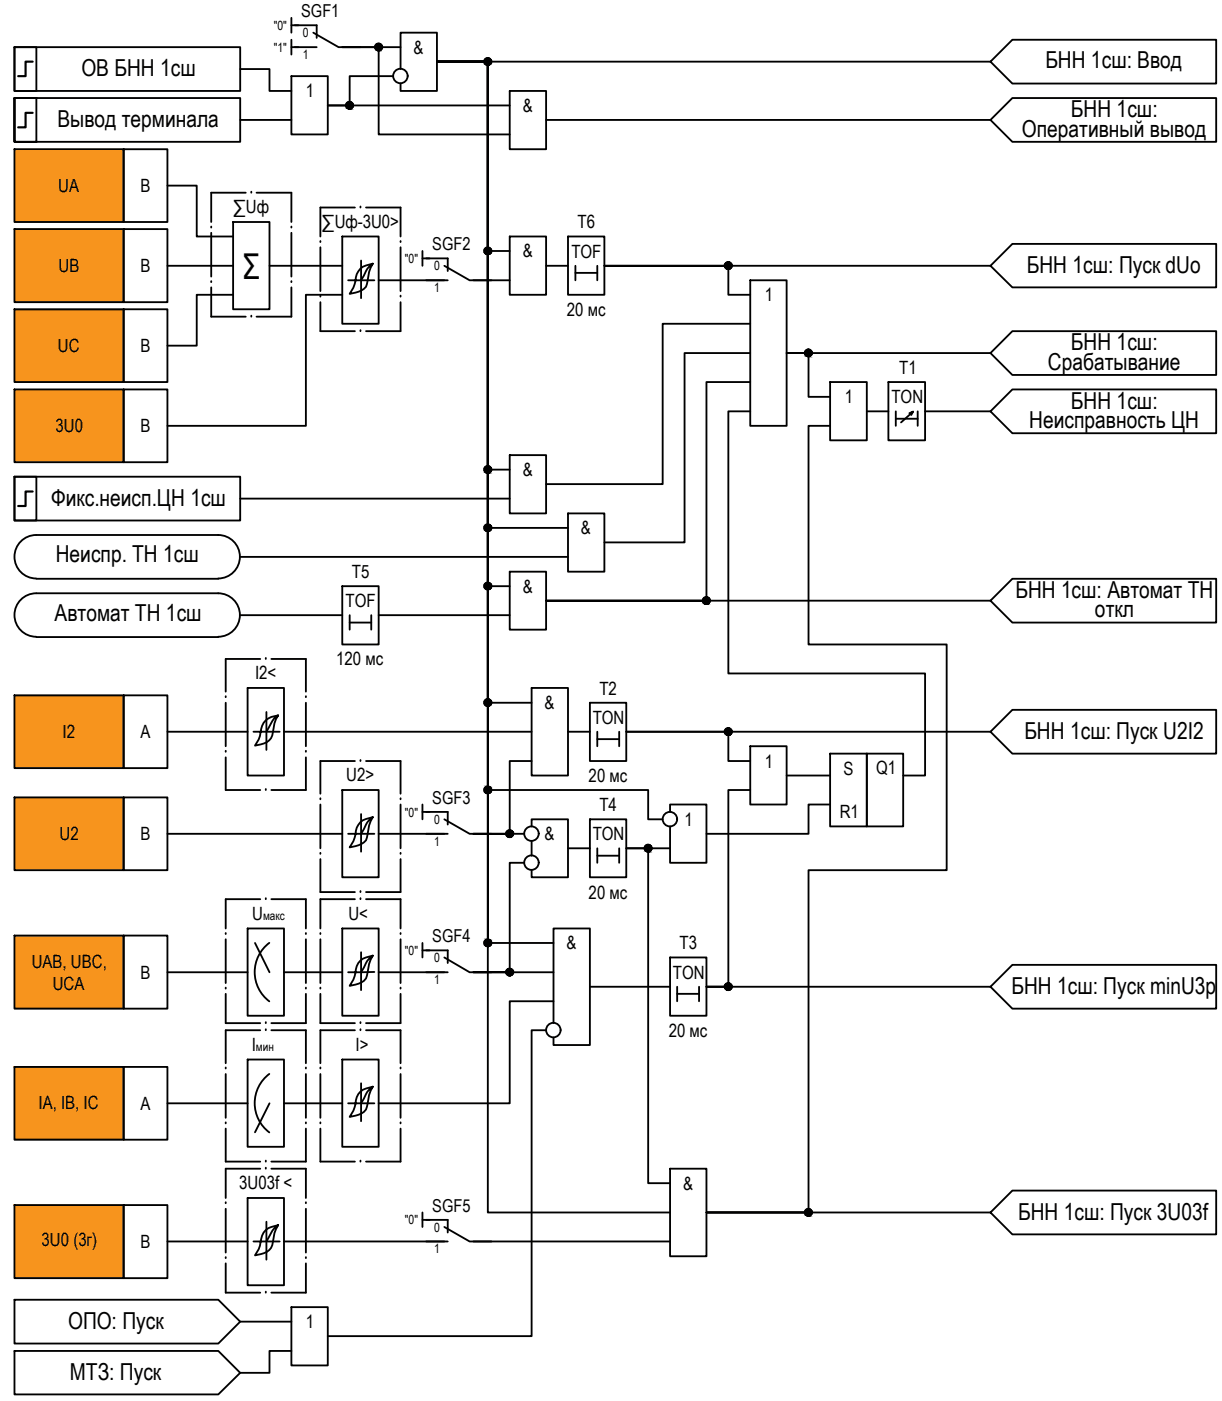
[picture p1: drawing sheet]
<svg xmlns="http://www.w3.org/2000/svg" width="168mm" height="192mm" viewBox="0 0 168 192" stroke-linecap="round" stroke-linejoin="round" font-family="sans-serif">
<!-- layer: 0 -->
<g fill="#f7941d" stroke="#f7941d" stroke-width=".14">
<path d="M2 165.4l15 10.1v-10.1zM2 165.4l15 10.1h-15z"/>
<path d="M2 20.5l15 10v-10zM2 20.5l15 10h-15z"/>
<path d="M2 31.5l15 10v-10zM2 31.5l15 10h-15z"/>
<path d="M2 42.5l15 9.9v-9.9zM2 42.5l15 9.9h-15z"/>
<path d="M2 53.5l15 10v-10zM2 53.5l15 10h-15z"/>
<path d="M2 95.5l15 9.9v-9.9zM2 95.5l15 9.9h-15z"/>
<path d="M2 109.5l15 10v-10zM2 109.5l15 10h-15z"/>
<path d="M2 128.4l15 10.1v-10.1zM2 128.4l15 10.1h-15z"/>
<path d="M2 146.5l15 10v-10zM2 146.5l15 10h-15z"/>
</g>
<g fill="none" stroke="#000" stroke-width=".25">
<path d="M40.5 3.5h3v1.7M40.5 6.5h3M43 4.5l3.5 2h3M29 38.7h.1M29 31.2h.1M29 32v6M29 39.5v4h4.7M33.7 26.5h-4.7v4M34.5 26.5h.1M35.2 26.5h4.8v4M40 38.7h.1M40 31.2h.1"/>
<path d="M40 32v6M40 39.5v4h-4.8M44 33.2h.1M44 33.9v6.1M48.7 28.5h-4.7v4M49.5 28.5h.1M50.2 28.5h4.8v4M55 33.2h.1M55 33.9v6.1M58.5 35.5h3v1.7M58.5 38.5h3M61 36.5l3.5 2h3"/>
<path d="M34.5 43.5h.1M44 40.7h.1M44 41.5v4h4.7M49.5 45.5h.1M55 40.7h.1M55 41.5v4h-4.8M31 95.7h.1M31 96.5v5.9M35.7 90.5h-4.7v4.5M36.5 90.5h.1M37.3 90.5h4.7v4.5M42 95.7h.1"/>
<path d="M42 96.5v5.9M31 103.2h.1M31 104v4.5h4.7M36.5 108.5h.1M42 103.2h.1M42 104v4.5h-4.7M44 117.2h.1M44 109.7h.1M44 110.4v6.1M44 117.9v4.6h4.7M48.7 104.5h-4.7v4.5M49.5 104.5h.1"/>
<path d="M50.2 104.5h4.8v4.5M55 117.2h.1M55 109.7h.1M55 110.4v6.1M55 117.9v4.6h-4.8M58.5 111.5h3v1.7M58.5 114.5h3M61 112.5l3.5 2h3M31 135.7h.1M31 128.2h.1M31 136.4v4.1h4.7M31 128.9v6.1"/>
<path d="M35.7 123.4h-4.7v4.1M36.5 123.4h.1M37.3 123.4h4.7v4.1M42 135.7h.1M42 128.2h.1M42 136.4v4.1h-4.7M42 128.9v6.1M44 135.7h.1M44 128.2h.1M44 128.9v6.1M44 136.4v4.1h4.7M48.7 123.4h-4.7v4.1"/>
<path d="M49.5 122.5h.1M49.5 123.4h.1M50.2 123.4h4.8v4.1M55 135.7h.1M55 128.2h.1M55 128.9v6.1M55 136.4v4.1h-4.8M58.5 130.5h3v1.7M58.5 133.5h3M61 131.4l3.5 2.1h3M31 154.2h.1M31 146.7h.1"/>
<path d="M31 147.4v6.1M31 154.9v4.6h4.7M35.7 141.4h-4.7v4.6M36.5 140.5h.1M36.5 141.4h.1M36.5 159.5h.1M37.3 141.4h4.7v4.6M42 154.2h.1M42 146.7h.1M42 147.4v6.1M42 154.9v4.6h-4.7M44 154.2h.1"/>
<path d="M44 146.7h.1M44 147.4v6.1M44 154.9v4.6h4.7M48.7 141.4h-4.7v4.6M49.5 140.5h.1M49.5 141.4h.1M49.5 159.5h.1M50.2 141.4h4.8v4.6M55 154.2h.1M55 146.7h.1M55 147.4v6.1M55 154.9v4.6h-4.8"/>
<path d="M31 172.7h.1M31 165.2h.1M31 165.9v6.1M31 173.4v4.1h4.7M35.7 160.4h-4.7v4.1M36.5 160.4h.1M36.5 177.5h.1M37.3 160.4h4.7v4.1M42 172.7h.1M42 165.2h.1M42 165.9v6.1M42 173.4v4.1h-4.7"/>
<path d="M58.5 167.5h3v1.7M58.5 170.4h3M61 168.4l3.5 2h3"/>
</g>
<!-- layer: 0 -->
<g fill="none" stroke="#000" stroke-width=".25">
<path d="M2 6.5h3v6h-3zM2 6.5h31v6h-31zM2 13.5v6h3v-6h-3h31v6h-31zM33 9.5h4v3h3M33 16.5h7M40 10.5h5v8h-5zM40 2.5v2M40 5.5v2M40 3.5h1M40 6.5h1M54 10.5h-6v4h-3h25M55 9.5v-5h5v8h-5v-1"/>
<path d="M55 6.5h-8h5v12h18M60 8.5h76l3-3h28v6h-28l-3-3M60 8.5h7v26h3M60 8.5h7v72h3M70 12.5h5v8h-5zM75 16.5h61M136 16.5l3-3h28v6h-28zM2 20.5h15v10h-15zM2 31.5h15v10h-15zM17 20.5h6v10h-6zM17 31.5h6v10h-6zM23 25.5h4v7h5"/>
<path d="M23 36.5h9M32 30.5h5v12h-5zM37 36.5h10M47 32.5h5v11.9h-5zM49.6 35.8v5.1M49.6 38.5h1.8M51.2 36.2a6.1 6.1 0 0 0-.8 2.8 1.75 1.75 0 0 1-1.6 1.2l-.8 .1a4 4 0 0 0 .9-2.2 2.1 2.1 0 0 1 1.3-1.7l1-.2a3 3 0 0 0-1.2 1.6l-.4 .7h-1.8M52 38.5h9M58 34.5v2M58 35.5h1M65 38.5h5M70 32.5h5v8h-5z"/>
<path d="M75 36.5h3M78 32.5h5v8h-5zM79 36.5v2M79 37.5h3M82 36.5v2M103 38.5h5v20h-5zM136 36.5l3-3h28v6h-28zM136 36.5h-53h17v4h3M2 42.5h15v9.9h-15zM2 53.5h15v10h-15zM17 42.5h6v9.9h-6zM17 53.5h6v10h-6z"/>
<path d="M32 40.5h-5v7h-4M47 40.5h-5v18h-19M103 56.5h-3v36h27v14h-3M103 52.4h-6v30.1h-22h61M103 44.4h-12v22.1h-16M103 48.5h-9v26h-11M114 58.5h-3v30h19v31h-19v47h-14h39M114 52.4h5v8h-5zM119 56.5h3M122 52.4h5v8h-5zM123 56.5v2M123 57.5h3"/>
<path d="M124.8 56.7l.5-.2-1.6 1.5M125.3 56.5l-.2 .5M126 56.5v2M127 56.5h9M136 56.5l3-3h28v6h-28zM136 48.5l3-3h28v6h-28zM136 48.5h-28h3v6h3M2 65.4h3v6.1h-3zM2 65.4h31v6.1h-31zM5 79.4a2.98 2.98 0 0 1-3-3 2.98 2.98 0 0 1 3-3h24.9a2.98 2.98 0 0 1 3 3 2.98 2.98 0 0 1-3 3M5 79.5h25M33 68.5h37"/>
<path d="M33 76.5h45M70 64.5h-3v-56h-7h7v64h11M70 78.5h5v7.9h-5zM70 62.5h5v8h-5zM78 70.5h5v8h-5zM2 95.5h15v9.9h-15zM5 87.4a2.98 2.98 0 0 1-3-3 2.98 2.98 0 0 1 3-3h24.9a2.98 2.98 0 0 1 3 3 2.98 2.98 0 0 1-3 3M5 87.5h25M17 95.5h6v9.9h-6zM33 84.5h14M34 94.4h5v12.1h-5zM36.6 97.7v5.3"/>
<path d="M38.2 98.2a5.7 5.7 0 0 0-.8 2.8 1.86 1.86 0 0 1-1.6 1.2l-.8 .2a4 4 0 0 0 .9-2.3 2.32 2.32 0 0 1 2.3-1.9 3.4 3.4 0 0 0-1.3 1.7l-.3 .6h-1.8M47 80.5h5v8h-5zM48 84.5v1.9M48 85.5h3M51 84.5v1.9M52 84.5h18M73 94.4h5v12.1h-5zM73 96.5h-6v-88h-7h7v100h22v4h2M81 96.5h5v8h-5zM136 82.5l3-3h28v6h-28zM2 109.5h15v10h-15zM17 109.5h6v10h-6z"/>
<path d="M23 100.5h11M23 114.5h24M36.6 100.5h1.8M39 100.5h34M47 108.5h5v11.9h-5zM49.6 111.8v5.1M49.6 114.5h1.8M51.2 112.2a6.1 6.1 0 0 0-.8 2.8 1.75 1.75 0 0 1-1.6 1.2l-.8 .1a4 4 0 0 0 .9-2.2 2.1 2.1 0 0 1 1.3-1.7l1-.2a3 3 0 0 0-1.2 1.6l-.4 .7h-1.8M52 114.5h9M58 110.4v2.1M58 111.5h1M72 118.4h-2v15.1h-5h11"/>
<path d="M73 113.5v-1h5v7.9h-5v-.9M73 104.5h-3v10h-5h7M73 115.4v2.1M78 100.5h3M78 116.5h3M81 112.5h5v7.9h-5zM82 100.5v1.9M82 116.5v1.9M82 101.5h3M82 117.5h3M85 100.5v1.9M85 116.5v1.9"/>
<path d="M92 111.5v-1.1h5v8h-5v-4.9M92 116.5h-6h3v45.9h3M103 108.5h-3v27h-3M103 102.4h5v8h-5zM108 106.5h6M114 103.5h5v10h-5zM114 110.4h-3v4.1h-14M119 103.5h5v10h-5zM136 100.5l3-3.1h28v6.1h-28zM136 100.5h-50h14v4h3M2 128.4h15v10.1h-15zM17 128.4h6v10.1h-6z"/>
<path d="M23 133.5h11M34 127.5h5v11.9h-5zM35 129.5l2 4M37 129.4a5 5 0 0 0 0 8.1M39 133.5h8M47 127.5h5v11.9h-5zM49.6 130.7v5.2M51.2 131.2a6.1 6.1 0 0 0-.8 2.7 1.71 1.71 0 0 1-1.6 1.3l-.8 .1a4 4 0 0 0 .9-2.2 1.96 1.96 0 0 1 1.3-1.7l1-.2a3 3 0 0 0-1.2 1.6l-.4 .7h-1.8M51.4 133.4l-1.8 .1M52 133.5h9M58 129.5v1.9M58 130.5h1"/>
<path d="M76 129.5h-9v-121h-7h7v158h25M76 137.5h-6v14h-18M81 135.5h11M92 131.4h5v8h-5zM93 135.5v2M93 136.4h3M96 135.5v2M97 135.5h39l3 3h28v-6h-28l-3 3M97 135.5h3M2 146.5h15v10h-15zM17 146.5h6v10h-6zM23 151.5h11"/>
<path d="M34 145.5h5v11.9h-5zM37 147.4a5 5 0 0 0 0 8.1M37 151.5l-2 3.9M39 151.5h8M47 145.5h5v11.9h-5zM49.6 148.7v5.2M49.6 151.5h1.8M51.2 149.2a6.1 6.1 0 0 0-.8 2.7 1.71 1.71 0 0 1-1.6 1.3l-.8 .1a4 4 0 0 0 .9-2.2 1.96 1.96 0 0 1 1.3-1.7l1-.2a3 3 0 0 0-1.2 1.6l-.4 .7h-1.8M75 141.4h-2v42h-28M76 140.5v-13h5v16h-5v-1.1M2 178.4h28l3 3-3 3h-28zM2 165.4h15v10.1h-15z"/>
<path d="M17 165.4h6v10.1h-6zM23 170.4h11M34 164.5h5v11.9h-5zM36.6 167.7v5.2M36.6 170.4h1.8M38.2 168.2a5.7 5.7 0 0 0-.8 2.7 1.86 1.86 0 0 1-1.6 1.3l-.8 .1a4 4 0 0 0 .9-2.2 1.96 1.96 0 0 1 1.4-1.7l.9-.2a3.4 3.4 0 0 0-1.3 1.6l-.3 .6h-1.8M39 170.4h22M40 179.4h5v8h-5zM58 166.5v1.9M58 167.5h1M65 170.4h27M92 160.4h5v12.1h-5z"/>
<path d="M136 166.5l3-3.1h28v6.1h-28zM2 185.5h28l3 3-3 2.9h-28zM33 181.4h7M40 185.5h-3v3h-4"/>
<circle cx="48" cy="14.5" r=".49"/>
<circle cx="52" cy="6.5" r=".49"/>
<circle cx="55" cy="10.4" r=".99"/>
<circle cx="66.9" cy="8.4" r=".49"/>
<circle cx="66.9" cy="34.4" r=".49"/>
<circle cx="100" cy="36.5" r=".49"/>
<circle cx="111" cy="48.4" r=".49"/>
<circle cx="66.9" cy="64.4" r=".49"/>
<circle cx="66.9" cy="72.5" r=".49"/>
<circle cx="66.9" cy="96.5" r=".49"/>
<circle cx="66.9" cy="80.5" r=".49"/>
<circle cx="97" cy="82.4" r=".49"/>
<circle cx="66.9" cy="108.4" r=".49"/>
<circle cx="70" cy="114.4" r=".49"/>
<circle cx="73" cy="118.4" r=".99"/>
<circle cx="73" cy="114.4" r=".99"/>
<circle cx="89" cy="116.4" r=".49"/>
<circle cx="92" cy="112.5" r=".99"/>
<circle cx="100" cy="100.4" r=".49"/>
<circle cx="66.9" cy="129.4" r=".49"/>
<circle cx="70" cy="133.5" r=".49"/>
<circle cx="100" cy="135.4" r=".49"/>
<circle cx="76" cy="141.4" r=".99"/>
<circle cx="111" cy="166.4" r=".49"/>
</g>
<g fill="#000" stroke="#000" stroke-width=".14">
<path d="M47.9 14.9h.2zM47.9 14h.1zM51.9 6.9h.2zM51.9 6h.1zM66.9 9h.2zM66.9 8h.2zM66.9 35h.2zM66.9 34h.2zM99.9 37h.2zM99.9 36h.1zM110.9 48.9h.2zM110.9 48h.1z"/>
<path d="M66.9 64.9h.2zM66.9 72.9h.2zM66.9 80h.2zM66.9 64h.2zM66.9 72h.2zM66.9 96.9h.2zM66.9 80.9h.2zM66.9 96h.2zM96.9 82.9h.2zM96.9 82h.1zM99.9 99.9h.1zM66.9 109h.2z"/>
<path d="M66.9 107.9h.2zM69.6 114.1h.8zM69.9 114.9h.2zM69.9 114h.2zM88.9 116.9h.2zM88.9 115.9h.1zM99.7 100.1h.6zM99.9 101h.2zM66.9 130h.2zM66.9 128.9h.2zM69.9 133.9h.2zM69.9 133h.2z"/>
<path d="M99.7 135.8h.6zM99.9 135.9h.2zM99.9 135h.1zM110.9 166.9h.2zM110.9 165.9h.1z"/>
<path d="M47.9 14.9l.1 .1zM47.9 15h.1z"/>
<path d="M47.9 14h.2zM47.9 14h.2z"/>
<path d="M47.9 14h.2zM47.9 14h.2z"/>
<path d="M47.8 14h.4zM47.8 14h.4z"/>
<path d="M47.8 14.9h.3zM47.8 14.9h.3z"/>
<path d="M47.8 14l.4 .1zM47.8 14l.4 .1z"/>
<path d="M47.7 14.1h.6zM47.7 14.1h.6z"/>
<path d="M47.7 14.9h.5zM47.7 14.9h.5z"/>
<path d="M47.8 14.9h.4zM47.8 14.9h.3z"/>
<path d="M47.7 14.1h.6zM47.7 14.1h.6z"/>
<path d="M47.7 14.9h.6zM47.7 14.9h.5z"/>
<path d="M47.7 14.1h.6zM47.7 14.1h.6z"/>
<path d="M47.7 14.9h.6zM47.7 14.9h.6z"/>
<path d="M47.6 14.1l.8 .1zM47.6 14.1l.8 .1z"/>
<path d="M47.6 14.8h.7zM47.6 14.8l.7 .1z"/>
<path d="M47.6 14.2h.8zM47.6 14.2h.8z"/>
<path d="M47.6 14.8h.8zM47.6 14.8h.7z"/>
<path d="M47.6 14.2l.8 .1zM47.6 14.2l.8 .1z"/>
<path d="M47.5 14.3h1zM47.5 14.3h1z"/>
<path d="M47.5 14.7h.9zM47.5 14.7h.9z"/>
<path d="M47.6 14.7h.8zM47.6 14.7l.8 .1z"/>
<path d="M47.5 14.3h1zM47.5 14.3h1z"/>
<path d="M47.5 14.3l1 .1zM47.5 14.3l1 .1z"/>
<path d="M47.5 14.4h1zM47.5 14.4h1z"/>
<path d="M47.5 14.4l1 .1zM47.5 14.4l1 .1z"/>
<path d="M47.5 14.5h1zM47.5 14.5h1z"/>
<path d="M47.5 14.5l1 .1zM47.5 14.5l1 .1z"/>
<path d="M47.5 14.6h1zM47.5 14.6h1z"/>
<path d="M47.5 14.6h1zM47.5 14.6h1z"/>
<path d="M47.5 14.6h1zM47.5 14.6l.9 .1z"/>
<path d="M51.9 7h.1zM51.9 6.9l.1 .1z"/>
<path d="M51.9 6h.2zM51.9 6h.2z"/>
<path d="M51.9 6h.3zM51.8 6h.4z"/>
<path d="M51.8 6h.4zM51.8 6h.4z"/>
<path d="M51.8 6.9h.4zM51.8 6.9h.3z"/>
<path d="M51.8 6l.4 .1zM51.8 6l.4 .1z"/>
<path d="M51.8 6.9h.4zM51.8 6.9h.4z"/>
<path d="M51.7 6.1h.6zM51.7 6.1h.6z"/>
<path d="M51.7 6.9h.5zM51.7 6.9h.5z"/>
<path d="M51.7 6.1h.6zM51.7 6.1h.6z"/>
<path d="M51.7 6.9h.6zM51.7 6.9h.5z"/>
<path d="M51.6 6.1h.8zM51.6 6.1h.8z"/>
<path d="M51.6 6.9h.7zM51.6 6.9h.7z"/>
<path d="M51.6 6.1l.8 .1zM51.6 6.1l.8 .1z"/>
<path d="M51.6 6.2h.8zM51.6 6.2h.8z"/>
<path d="M51.6 6.8h.8zM51.6 6.8h.8z"/>
<path d="M51.6 6.8h.8zM51.6 6.8l.7 .1z"/>
<path d="M51.6 6.2l.8 .1zM51.6 6.2l.8 .1z"/>
<path d="M51.6 6.7h.8zM51.6 6.7l.8 .1z"/>
<path d="M51.6 6.3h.8zM51.6 6.3h.8z"/>
<path d="M51.5 6.3h.9zM51.5 6.3h.9z"/>
<path d="M51.5 6.3l1 .1zM51.5 6.3l1 .1z"/>
<path d="M51.5 6.6h.9zM51.5 6.6h.9z"/>
<path d="M51.5 6.6l.9 .1zM51.5 6.6l.9 .1z"/>
<path d="M51.6 6.7h.8zM51.6 6.7h.8z"/>
<path d="M51.5 6.4h1zM51.5 6.4h1z"/>
<path d="M51.5 6.4l1 .1zM51.5 6.4l1 .1z"/>
<path d="M51.5 6.5h1zM51.5 6.5h1z"/>
<path d="M51.5 6.5l1 .1zM51.5 6.5l1 .1z"/>
<path d="M51.5 6.6h1zM51.5 6.6h.9z"/>
<path d="M66.9 9h.2zM66.9 9h.2z"/>
<path d="M66.9 8h.2zM66.9 8h.2z"/>
<path d="M66.9 8h.2zM66.8 8h.3z"/>
<path d="M66.8 8h.4zM66.8 8h.4z"/>
<path d="M66.8 8.9h.3zM66.8 8.9l.3 .1z"/>
<path d="M66.8 8h.4zM66.7 8h.5z"/>
<path d="M66.8 8.9h.4zM66.8 8.9h.3z"/>
<path d="M66.7 8l.6 .1zM66.7 8l.6 .1z"/>
<path d="M66.7 8.9h.5zM66.7 8.9h.6z"/>
<path d="M66.7 8.9h.5zM66.7 8.9h.5z"/>
<path d="M66.7 8.1h.6zM66.7 8.1h.6z"/>
<path d="M66.7 8.1h.7zM66.7 8.1h.7z"/>
<path d="M66.7 8.8h.6zM66.7 8.8l.6 .1z"/>
<path d="M66.6 8.1l.8 .1zM66.6 8.1l.8 .1z"/>
<path d="M66.6 8.8h.8zM66.6 8.8h.7z"/>
<path d="M66.6 8.2h.8zM66.6 8.2h.8z"/>
<path d="M66.6 8.2l.8 .1zM66.6 8.2l.8 .1z"/>
<path d="M66.6 8.8h.8zM66.6 8.8h.8z"/>
<path d="M66.6 8.8h.8zM66.6 8.8h.8z"/>
<path d="M66.5 8.3h.9zM66.5 8.3h.9z"/>
<path d="M66.5 8.3h1zM66.5 8.3h1z"/>
<path d="M66.5 8.7h.9zM66.5 8.7h.9z"/>
<path d="M66.5 8.7h.9zM66.5 8.7l.9 .1z"/>
<path d="M66.5 8.3l1 .1zM66.5 8.3l1 .1z"/>
<path d="M66.5 8.4h1zM66.5 8.4h1z"/>
<path d="M66.5 8.4l1 .1zM66.5 8.4l1 .1z"/>
<path d="M66.5 8.5h1zM66.5 8.5h1z"/>
<path d="M66.5 8.5h1zM66.5 8.5h1z"/>
<path d="M66.5 8.5l1 .1v-.1zM66.5 8.5l1 .1h-1z"/>
<path d="M66.5 8.6h1zM66.5 8.6l.9 .1z"/>
<path d="M66.9 35h.2zM66.9 35h.2z"/>
<path d="M66.9 34h.2zM66.9 34h.2z"/>
<path d="M66.9 34h.2zM66.8 34h.3z"/>
<path d="M66.8 34h.4zM66.8 34h.4z"/>
<path d="M66.8 34.9h.3zM66.8 34.9l.3 .1z"/>
<path d="M66.8 34h.4zM66.7 34h.5z"/>
<path d="M66.8 34.9h.4zM66.8 34.9h.3z"/>
<path d="M66.7 34l.6 .1zM66.7 34l.6 .1z"/>
<path d="M66.7 34.9h.5zM66.7 34.9h.5z"/>
<path d="M66.7 34.1h.6zM66.7 34.1h.6z"/>
<path d="M66.7 34.9h.6zM66.7 34.9h.5z"/>
<path d="M66.7 34.1h.7zM66.7 34.1h.7z"/>
<path d="M66.7 34.8h.6zM66.7 34.8l.6 .1z"/>
<path d="M66.6 34.1l.8 .1zM66.6 34.1l.8 .1z"/>
<path d="M66.6 34.8h.8zM66.6 34.8h.7z"/>
<path d="M66.6 34.2h.8zM66.6 34.2h.8z"/>
<path d="M66.6 34.2h.8zM66.6 34.2h.8z"/>
<path d="M66.6 34.8h.8zM66.6 34.8h.8z"/>
<path d="M66.6 34.8h.8zM66.6 34.8h.8z"/>
<path d="M66.5 34.2l.9 .1zM66.5 34.2l.9 .1z"/>
<path d="M66.5 34.3h1zM66.5 34.3h1z"/>
<path d="M66.5 34.7h.9zM66.5 34.7h.9z"/>
<path d="M66.5 34.7h.9zM66.5 34.7l.9 .1z"/>
<path d="M66.5 34.3l1 .1zM66.5 34.3l1 .1z"/>
<path d="M66.5 34.4h1zM66.5 34.4h1z"/>
<path d="M66.5 34.4l1 .1zM66.5 34.4l1 .1z"/>
<path d="M66.5 34.5h1zM66.5 34.5h1z"/>
<path d="M66.5 34.5l1 .1v-.1zM66.5 34.5l1 .1h-1z"/>
<path d="M66.5 34.6h1zM66.5 34.6h1z"/>
<path d="M66.5 34.6h1zM66.5 34.6l.9 .1z"/>
<path d="M99.9 37h.1zM99.9 37h.1z"/>
<path d="M99.9 36h.2zM99.9 36h.2z"/>
<path d="M99.9 36h.3zM99.8 36h.4z"/>
<path d="M99.8 36h.4zM99.8 36h.4z"/>
<path d="M99.8 37h.4zM99.8 37h.3z"/>
<path d="M99.8 36h.4zM99.7 36h.5z"/>
<path d="M99.8 36.9h.4zM99.8 36.9l.4 .1z"/>
<path d="M99.7 36l.6 .1zM99.7 36l.6 .1z"/>
<path d="M99.7 36.9h.5zM99.7 36.9h.5z"/>
<path d="M99.7 36.1h.6zM99.7 36.1h.6z"/>
<path d="M99.7 36.1h.6zM99.6 36.1h.7z"/>
<path d="M99.7 36.8l.6 .1zM99.7 36.8l.6 .1z"/>
<path d="M99.7 36.9h.6zM99.7 36.9h.5z"/>
<path d="M99.6 36.1h.8zM99.6 36.1h.8z"/>
<path d="M99.6 36.8h.7zM99.6 36.8h.7z"/>
<path d="M99.6 36.1l.8 .1zM99.6 36.1l.8 .1z"/>
<path d="M99.6 36.8h.8zM99.6 36.8h.7z"/>
<path d="M99.6 36.2h.8zM99.6 36.2h.8z"/>
<path d="M99.5 36.2l1 .1zM99.5 36.2l1 .1z"/>
<path d="M99.5 36.7h.9zM99.5 36.7h.9z"/>
<path d="M99.6 36.7h.8zM99.6 36.7l.8 .1z"/>
<path d="M99.5 36.3h1zM99.5 36.3h1z"/>
<path d="M99.5 36.3l1 .1zM99.5 36.3l1 .1z"/>
<path d="M99.5 36.4h1zM99.5 36.4h1z"/>
<path d="M99.5 36.6h1zM99.5 36.6h1z"/>
<path d="M99.5 36.6l1 .1zM99.5 36.6l1 .1z"/>
<path d="M99.5 36.7h1zM99.5 36.7h.9z"/>
<path d="M99.5 36.4l1 .1v-.1zM99.5 36.4l1 .1h-1z"/>
<path d="M99.5 36.5h1zM99.5 36.5h1z"/>
<path d="M99.5 36.5h1zM99.5 36.5l1 .1z"/>
<path d="M110.9 48.9l.1 .1zM110.9 49h.1z"/>
<path d="M110.9 48h.2zM110.9 48h.2z"/>
<path d="M110.9 48h.2zM110.9 48h.2z"/>
<path d="M110.8 48h.4zM110.8 48h.4z"/>
<path d="M110.8 48.9h.3zM110.8 48.9h.3z"/>
<path d="M110.8 48h.4zM110.8 48h.4z"/>
<path d="M110.7 48h.5zM110.7 48h.5z"/>
<path d="M110.7 48.9h.5zM110.7 48.9h.5z"/>
<path d="M110.8 48.9h.4zM110.8 48.9h.3z"/>
<path d="M110.7 48l.6 .1zM110.7 48l.6 .1z"/>
<path d="M110.7 48.9h.5zM110.7 48.9h.5z"/>
<path d="M110.7 48.1h.6zM110.7 48.1h.6z"/>
<path d="M110.7 48.8h.6zM110.7 48.8l.5 .1z"/>
<path d="M110.6 48.1l.8 .1zM110.6 48.1l.8 .1z"/>
<path d="M110.6 48.8h.7zM110.6 48.8h.7z"/>
<path d="M110.6 48.2h.8zM110.6 48.2h.8z"/>
<path d="M110.6 48.8h.8zM110.6 48.8h.7z"/>
<path d="M110.6 48.2l.8 .1zM110.6 48.2l.8 .1z"/>
<path d="M110.5 48.3h1zM110.5 48.3h1z"/>
<path d="M110.5 48.7h.9zM110.5 48.7h.9z"/>
<path d="M110.6 48.7h.8zM110.6 48.7l.8 .1z"/>
<path d="M110.5 48.3h1zM110.5 48.3h1z"/>
<path d="M110.5 48.3l1 .1zM110.5 48.3l1 .1z"/>
<path d="M110.5 48.4h1zM110.5 48.4h1z"/>
<path d="M110.5 48.4l1 .1zM110.5 48.4l1 .1z"/>
<path d="M110.5 48.5h1zM110.5 48.5h1z"/>
<path d="M110.5 48.5l1 .1zM110.5 48.5l1 .1z"/>
<path d="M110.5 48.6h1zM110.5 48.6h1z"/>
<path d="M110.5 48.6h1zM110.5 48.6h1z"/>
<path d="M110.5 48.6h1zM110.5 48.6l.9 .1z"/>
<path d="M66.9 64.9l.2 .1zM66.9 65h.2z"/>
<path d="M66.9 72.9h.2zM66.9 72.9h.2z"/>
<path d="M66.9 80h.2zM66.9 80h.2z"/>
<path d="M66.9 64h.2zM66.9 64h.2z"/>
<path d="M66.9 72h.2zM66.9 72h.2z"/>
<path d="M66.9 80h.2zM66.9 80h.2z"/>
<path d="M66.9 64h.2zM66.9 64h.2z"/>
<path d="M66.9 72h.2zM66.9 72h.2z"/>
<path d="M66.8 64h.4zM66.8 64h.4z"/>
<path d="M66.8 64.9h.3zM66.8 64.9h.3z"/>
<path d="M66.8 72h.4zM66.8 72h.4z"/>
<path d="M66.8 72.9h.3zM66.8 72.9h.3z"/>
<path d="M66.8 64h.4zM66.7 64h.5z"/>
<path d="M66.8 64.9h.4zM66.8 64.9h.3z"/>
<path d="M66.8 72h.4zM66.7 72h.5z"/>
<path d="M66.8 72.9h.4zM66.8 72.9h.3z"/>
<path d="M66.7 64.9h.5zM66.7 64.9h.5z"/>
<path d="M66.7 72.9h.5zM66.7 72.9h.5z"/>
<path d="M66.7 64h.6zM66.7 64h.6z"/>
<path d="M66.7 64l.6 .1zM66.7 64l.6 .1z"/>
<path d="M66.7 64.9h.6zM66.7 64.9h.5z"/>
<path d="M66.7 72h.6zM66.7 72h.6z"/>
<path d="M66.7 72l.6 .1zM66.7 72l.6 .1z"/>
<path d="M66.7 72.9h.6zM66.7 72.9h.5z"/>
<path d="M66.7 64.1h.7zM66.7 64.1h.7z"/>
<path d="M66.7 64.9h.6zM66.7 64.9h.6z"/>
<path d="M66.7 72.1h.7zM66.7 72.1h.7z"/>
<path d="M66.7 72.9h.6zM66.7 72.9h.6z"/>
<path d="M66.6 64.1l.8 .1zM66.6 64.1l.8 .1zM66.6 64.2h.8zM66.6 64.2h.8z"/>
<path d="M66.6 64.8h.8zM66.6 64.8l.7 .1z"/>
<path d="M66.6 72.1h.8zM66.6 72.1h.8z"/>
<path d="M66.6 72.8h.8zM66.6 72.8l.7 .1z"/>
<path d="M66.6 64.2h.8zM66.6 64.2h.8z"/>
<path d="M66.6 64.7l.8 .1zM66.6 64.7l.8 .1z"/>
<path d="M66.6 64.8h.8zM66.6 64.8h.8z"/>
<path d="M66.6 72.1l.8 .1zM66.6 72.1l.8 .1z"/>
<path d="M66.6 72.2h.8zM66.6 72.2h.8z"/>
<path d="M66.6 72.7l.8 .1zM66.6 72.7l.8 .1z"/>
<path d="M66.6 72.8h.8zM66.6 72.8h.8z"/>
<path d="M66.5 64.2l.9 .1zM66.5 64.2l.9 .1z"/>
<path d="M66.5 64.3h1h-.1zM66.5 64.3h1h-1z"/>
<path d="M66.5 64.6l.9 .1zM66.5 64.6l.9 .1z"/>
<path d="M66.5 64.7h.9zM66.5 64.7h.9z"/>
<path d="M66.5 72.2l.9 .1zM66.5 72.2l.9 .1z"/>
<path d="M66.5 72.3h1zM66.5 72.3h1z"/>
<path d="M66.5 72.6l.9 .1zM66.5 72.6l.9 .1z"/>
<path d="M66.5 72.7h.9zM66.5 72.7h.9z"/>
<path d="M66.5 64.3l1 .1zM66.5 64.3l1 .1z"/>
<path d="M66.5 64.4h1zM66.5 64.4h1z"/>
<path d="M66.5 64.4l1 .1zM66.5 64.4l1 .1z"/>
<path d="M66.5 64.5h1zM66.5 64.5h1z"/>
<path d="M66.5 64.5l1 .1zM66.5 64.5l1 .1z"/>
<path d="M66.5 64.6h1zM66.5 64.6h1z"/>
<path d="M66.5 64.6h1zM66.5 64.6h.9z"/>
<path d="M66.5 72.3l1 .1v-.1zM66.5 72.3l1 .1h-1z"/>
<path d="M66.5 72.4h1zM66.5 72.4h1z"/>
<path d="M66.5 72.4l1 .1zM66.5 72.4l1 .1z"/>
<path d="M66.5 72.5h1zM66.5 72.5h1z"/>
<path d="M66.5 72.5l1 .1zM66.5 72.5l1 .1z"/>
<path d="M66.5 72.6h1zM66.5 72.6h1z"/>
<path d="M66.5 72.6h1zM66.5 72.6h.9z"/>
<path d="M66.9 96.9h.2zM66.9 96.9h.2z"/>
<path d="M66.9 80.9h.2zM66.9 80.9h.2z"/>
<path d="M66.9 96h.2zM66.9 96h.2z"/>
<path d="M66.9 96h.2zM66.8 96h.3z"/>
<path d="M66.8 96h.4zM66.8 96h.4z"/>
<path d="M66.8 96.9h.3zM66.8 96.9h.3z"/>
<path d="M66.8 80h.4zM66.8 80h.4z"/>
<path d="M66.8 80.9h.3zM66.8 80.9h.3z"/>
<path d="M66.8 96h.4zM66.7 96h.5z"/>
<path d="M66.8 96.9h.4zM66.8 96.9h.3z"/>
<path d="M66.8 80h.4zM66.7 80h.5z"/>
<path d="M66.8 80.9h.4zM66.8 80.9h.3z"/>
<path d="M66.7 96l.6 .1zM66.7 96l.6 .1z"/>
<path d="M66.7 96.9h.5zM66.7 96.9h.5z"/>
<path d="M66.7 80.9h.5zM66.7 80.9h.5z"/>
<path d="M66.7 96.1h.6zM66.7 96.1h.6z"/>
<path d="M66.7 96.9h.6zM66.7 96.9h.5z"/>
<path d="M66.7 80h.6zM66.7 80h.6z"/>
<path d="M66.7 80l.6 .1zM66.7 80l.6 .1z"/>
<path d="M66.7 80.9h.6zM66.7 80.9h.5z"/>
<path d="M66.7 96.1h.7zM66.6 96.1h.8z"/>
<path d="M66.7 96.9h.6zM66.7 96.9h.6z"/>
<path d="M66.7 80.1h.7zM66.7 80.1h.7z"/>
<path d="M66.7 80.9h.6zM66.7 80.9h.6z"/>
<path d="M66.6 96.1h.8zM66.6 96.1h.8z"/>
<path d="M66.6 96.8h.8zM66.6 96.8l.7 .1z"/>
<path d="M66.6 80.1h.8zM66.6 80.1h.8z"/>
<path d="M66.6 80.8h.8zM66.6 80.8l.7 .1z"/>
<path d="M66.6 96.1l.8 .1zM66.6 96.1l.8 .1z"/>
<path d="M66.6 96.2h.8zM66.6 96.2h.8z"/>
<path d="M66.6 96.7l.8 .1zM66.6 96.7l.8 .1z"/>
<path d="M66.6 96.8h.8zM66.6 96.8h.8z"/>
<path d="M66.6 80.1l.8 .1zM66.6 80.1l.8 .1z"/>
<path d="M66.6 80.2h.8zM66.6 80.2h.8z"/>
<path d="M66.6 80.7l.8 .1zM66.6 80.7l.8 .1z"/>
<path d="M66.6 80.8h.8zM66.6 80.8h.8z"/>
<path d="M66.5 96.2l.9 .1zM66.5 96.2l.9 .1z"/>
<path d="M66.5 96.3h1zM66.5 96.3h1z"/>
<path d="M66.5 96.6l.9 .1zM66.5 96.6l.9 .1z"/>
<path d="M66.5 96.7h.9zM66.5 96.7h.9z"/>
<path d="M66.5 80.2l.9 .1zM66.5 80.2l.9 .1z"/>
<path d="M66.5 80.3h1zM66.5 80.3h1z"/>
<path d="M66.5 80.6l.9 .1zM66.5 80.6l.9 .1z"/>
<path d="M66.5 80.7h.9zM66.5 80.7h.9z"/>
<path d="M66.5 96.3h1zM66.5 96.3h1z"/>
<path d="M66.5 96.3l1 .1v-.1zM66.5 96.3l1 .1h-1z"/>
<path d="M66.5 96.4l1 .1zM66.5 96.4l1 .1z"/>
<path d="M66.5 96.5h1zM66.5 96.5h1z"/>
<path d="M66.5 96.5l1 .1zM66.5 96.5l1 .1z"/>
<path d="M66.5 96.6h1zM66.5 96.6h1z"/>
<path d="M66.5 96.6h1zM66.5 96.6h.9z"/>
<path d="M66.5 80.3l1 .1v-.1zM66.5 80.3l1 .1h-1z"/>
<path d="M66.5 80.4h1zM66.5 80.4h1z"/>
<path d="M66.5 80.4l1 .1zM66.5 80.4l1 .1z"/>
<path d="M66.5 80.5h1zM66.5 80.5h1z"/>
<path d="M66.5 80.5l1 .1zM66.5 80.5l1 .1z"/>
<path d="M66.5 80.6h1zM66.5 80.6h1z"/>
<path d="M66.5 80.6h1zM66.5 80.6h.9z"/>
<path d="M96.9 82h.2zM96.9 82h.2z"/>
<path d="M96.9 83h.1zM96.9 82.9l.1 .1z"/>
<path d="M96.9 82h.3zM96.8 82h.4z"/>
<path d="M96.8 82h.4zM96.8 82h.4z"/>
<path d="M96.8 82.9h.4zM96.8 82.9h.3z"/>
<path d="M96.8 82h.4zM96.8 82h.4z"/>
<path d="M96.8 82.9h.4zM96.8 82.9h.4z"/>
<path d="M96.7 82h.6zM96.7 82h.6z"/>
<path d="M96.7 82.9h.5zM96.7 82.9h.5z"/>
<path d="M96.7 82l.6 .1zM96.7 82l.6 .1z"/>
<path d="M96.7 82.9h.6zM96.7 82.9h.5z"/>
<path d="M96.6 82.1h.8zM96.6 82.1h.8z"/>
<path d="M96.6 82.8h.7zM96.6 82.8l.7 .1z"/>
<path d="M96.6 82.1l.8 .1zM96.6 82.1l.8 .1z"/>
<path d="M96.6 82.2h.8zM96.6 82.2h.8z"/>
<path d="M96.6 82.8h.8zM96.6 82.8h.8z"/>
<path d="M96.6 82.8h.8zM96.6 82.8h.7z"/>
<path d="M96.6 82.2l.8 .1zM96.6 82.2l.8 .1z"/>
<path d="M96.5 82.3h.9zM96.5 82.3h.9z"/>
<path d="M96.5 82.7h.9zM96.5 82.7h.9z"/>
<path d="M96.6 82.7h.8zM96.6 82.7l.8 .1z"/>
<path d="M96.5 82.3h.9zM96.5 82.3h.9z"/>
<path d="M96.5 82.3l1 .1zM96.5 82.3l1 .1z"/>
<path d="M96.5 82.6h.9zM96.5 82.6h.9z"/>
<path d="M96.5 82.6h.9zM96.5 82.6l.9 .1z"/>
<path d="M96.5 82.4h1zM96.5 82.4h1z"/>
<path d="M96.5 82.4l1 .1zM96.5 82.4l1 .1z"/>
<path d="M96.5 82.5h1zM96.5 82.5h1z"/>
<path d="M96.5 82.5h1zM96.5 82.5h1z"/>
<path d="M96.5 82.5h1zM96.5 82.5l.9 .1z"/>
<path d="M99.9 99.9l.2 .1zM99.9 99.9l.2 .1z"/>
<path d="M99.9 100h.3zM99.8 100h.4z"/>
<path d="M99.8 100h.4zM99.8 100h.4z"/>
<path d="M99.8 100h.4zM99.8 100h.4z"/>
<path d="M66.9 109h.2zM66.9 109h.2z"/>
<path d="M66.9 107.9l.2 .1zM66.9 107.9l.2 .1z"/>
<path d="M66.9 108h.2zM66.8 108h.3z"/>
<path d="M66.8 108h.4zM66.8 108h.4z"/>
<path d="M66.8 108.9h.3zM66.8 108.9l.3 .1z"/>
<path d="M66.8 108h.4zM66.7 108h.5z"/>
<path d="M66.8 108.9h.4zM66.8 108.9h.3z"/>
<path d="M66.7 108.9h.5zM66.7 108.9h.6z"/>
<path d="M66.7 108.9h.5zM66.7 108.9h.5z"/>
<path d="M66.7 108h.6zM66.7 108h.6z"/>
<path d="M66.7 108l.6 .1zM66.7 108l.6 .1z"/>
<path d="M66.7 108.1h.7zM66.7 108.1h.7z"/>
<path d="M66.7 108.8h.6zM66.7 108.8l.6 .1z"/>
<path d="M66.6 108.1l.8 .1zM66.6 108.1l.8 .1z"/>
<path d="M66.6 108.8h.8zM66.6 108.8h.7z"/>
<path d="M66.6 108.2h.8zM66.6 108.2h.8z"/>
<path d="M66.6 108.2h.8zM66.6 108.2h.8z"/>
<path d="M66.6 108.7l.8 .1zM66.6 108.7l.8 .1z"/>
<path d="M66.6 108.8h.8zM66.6 108.8h.8z"/>
<path d="M66.5 108.2l.9 .1zM66.5 108.2l.9 .1z"/>
<path d="M66.5 108.3h1zM66.5 108.3h1z"/>
<path d="M66.5 108.6l.9 .1zM66.5 108.6l.9 .1z"/>
<path d="M66.5 108.7h.9zM66.5 108.7h.9z"/>
<path d="M66.5 108.3l1 .1zM66.5 108.3l1 .1z"/>
<path d="M66.5 108.4h1zM66.5 108.4h1z"/>
<path d="M66.5 108.4l1 .1zM66.5 108.4l1 .1z"/>
<path d="M66.5 108.5h1zM66.5 108.5h1z"/>
<path d="M66.5 108.5h1zM66.5 108.5h1z"/>
<path d="M66.5 108.5l1 .1zM66.5 108.5l1 .1z"/>
<path d="M66.5 108.6h1zM66.5 108.6h.9z"/>
<path d="M69.9 114.9h.2zM69.9 114.9h.2z"/>
<path d="M69.9 114h.2zM69.9 114h.2z"/>
<path d="M69.9 114h.2zM69.8 114h.3z"/>
<path d="M69.8 114h.4zM69.8 114h.4z"/>
<path d="M69.8 114.9h.3zM69.8 114.9h.3z"/>
<path d="M69.8 114h.4zM69.8 114h.4z"/>
<path d="M69.8 114.9h.4zM69.8 114.9h.3z"/>
<path d="M69.7 114h.6zM69.7 114h.6z"/>
<path d="M69.7 114.9h.5zM69.7 114.9h.5z"/>
<path d="M69.7 114l.6 .1zM69.7 114l.6 .1z"/>
<path d="M69.7 114.8h.6zM69.7 114.8h.6z"/>
<path d="M69.7 114.8h.6zM69.7 114.8l.5 .1z"/>
<path d="M69.7 114.1h.7zM69.7 114.1h.7zM69.6 114.1h.8z"/>
<path d="M69.6 114.1l.8 .1zM69.6 114.2h.8z"/>
<path d="M69.6 114.8h.8zM69.6 114.8h.8z"/>
<path d="M69.6 114.8h.8zM69.6 114.8h.7z"/>
<path d="M69.6 114.2h.8zM69.6 114.2h.8z"/>
<path d="M69.6 114.7h.8zM69.6 114.7l.8 .1z"/>
<path d="M69.6 114.2l.8 .1zM69.6 114.2l.8 .1z"/>
<path d="M69.5 114.3h1zM69.5 114.3h1z"/>
<path d="M69.5 114.6l.9 .1zM69.5 114.6l.9 .1z"/>
<path d="M69.6 114.7h.8zM69.6 114.7h.8z"/>
<path d="M69.5 114.3l1 .1v-.1zM69.5 114.3l1 .1h-1z"/>
<path d="M69.5 114.4h1zM69.5 114.4h1z"/>
<path d="M69.5 114.4l1 .1zM69.5 114.4l1 .1z"/>
<path d="M69.5 114.5h1zM69.5 114.5h1z"/>
<path d="M69.5 114.5l1 .1zM69.5 114.5l1 .1z"/>
<path d="M69.5 114.6h1zM69.5 114.6h1z"/>
<path d="M69.5 114.6h1zM69.5 114.6h.9z"/>
<path d="M88.9 115.9l.2 .1zM88.9 115.9l.2 .1z"/>
<path d="M88.9 117h.1zM88.9 116.9l.1 .1z"/>
<path d="M88.9 116h.3zM88.8 116h.4z"/>
<path d="M88.8 116h.4zM88.8 116h.4z"/>
<path d="M88.8 116.9h.4zM88.8 116.9h.3z"/>
<path d="M88.8 116h.4zM88.8 116h.4z"/>
<path d="M88.8 116.9h.4zM88.8 116.9h.4z"/>
<path d="M88.7 116h.6zM88.7 116h.6z"/>
<path d="M88.7 116.9h.5zM88.7 116.9h.5z"/>
<path d="M88.7 116l.6 .1zM88.6 116.1h.7z"/>
<path d="M88.7 116.9h.6zM88.7 116.9h.5z"/>
<path d="M88.6 116.1h.8zM88.6 116.1h.8z"/>
<path d="M88.6 116.8h.7zM88.6 116.8l.7 .1z"/>
<path d="M88.6 116.1l.8 .1zM88.6 116.1l.8 .1z"/>
<path d="M88.6 116.2h.8zM88.6 116.2h.8z"/>
<path d="M88.6 116.8h.8zM88.6 116.8h.8z"/>
<path d="M88.6 116.8h.8zM88.6 116.8h.7z"/>
<path d="M88.6 116.2h.8zM88.6 116.2h.8z"/>
<path d="M88.6 116.2l.8 .1zM88.6 116.2l.8 .1z"/>
<path d="M88.6 116.7h.8zM88.6 116.7h.8z"/>
<path d="M88.6 116.7h.8zM88.6 116.7l.8 .1z"/>
<path d="M88.5 116.3h.9zM88.5 116.3h.9z"/>
<path d="M88.5 116.3l1 .1zM88.5 116.3l1 .1z"/>
<path d="M88.5 116.6h.9zM88.5 116.6h.9z"/>
<path d="M88.5 116.6h.9zM88.5 116.6l.9 .1z"/>
<path d="M88.5 116.4h1zM88.5 116.4h1z"/>
<path d="M88.5 116.4l1 .1zM88.5 116.4l1 .1z"/>
<path d="M88.5 116.5h1zM88.5 116.5h1z"/>
<path d="M88.5 116.5h1zM88.5 116.5h1z"/>
<path d="M88.5 116.5h1zM88.5 116.5l.9 .1z"/>
<path d="M99.9 101h.1zM99.9 101h.1z"/>
<path d="M99.8 100.9h.4zM99.8 100.9l.3 .1z"/>
<path d="M99.8 100.9h.4zM99.8 100.9h.4z"/>
<path d="M99.7 100l.6 .1zM99.7 100l.6 .1zM99.7 100.1h.6z"/>
<path d="M99.7 100.9h.5zM99.7 100.9h.5z"/>
<path d="M99.7 100.1h.6zM99.7 100.1h.6z"/>
<path d="M99.7 100.8l.6 .1zM99.7 100.8l.6 .1z"/>
<path d="M99.7 100.9h.6zM99.7 100.9h.5z"/>
<path d="M99.6 100.1l.8 .1zM99.6 100.1l.8 .1z"/>
<path d="M99.6 100.8h.7zM99.6 100.8h.7z"/>
<path d="M99.6 100.2h.8zM99.6 100.2h.8z"/>
<path d="M99.6 100.8h.8zM99.6 100.8h.7z"/>
<path d="M99.6 100.2h.8zM99.6 100.2h.8z"/>
<path d="M99.5 100.2l1 .1zM99.5 100.2l1 .1z"/>
<path d="M99.5 100.7l.9 .1zM99.5 100.7l.9 .1z"/>
<path d="M99.6 100.8h.8zM99.6 100.8h.8z"/>
<path d="M99.5 100.3h1zM99.5 100.3h1z"/>
<path d="M99.5 100.3l1 .1zM99.5 100.3l1 .1z"/>
<path d="M99.5 100.4h1zM99.5 100.4h1z"/>
<path d="M99.5 100.5l1 .1zM99.5 100.5l1 .1z"/>
<path d="M99.5 100.6l1 .1v-.1zM99.5 100.6l1 .1h-1z"/>
<path d="M99.5 100.7h1zM99.5 100.7h.9z"/>
<path d="M99.5 100.4l1 .1zM99.5 100.4l1 .1z"/>
<path d="M99.5 100.5h1zM99.5 100.5h1z"/>
<path d="M99.5 100.5h1zM99.5 100.5h1z"/>
<path d="M66.9 130h.2zM66.9 130h.2z"/>
<path d="M66.9 128.9l.2 .1zM66.9 128.9l.2 .1z"/>
<path d="M66.9 129h.2zM66.8 129h.3z"/>
<path d="M66.8 129h.4zM66.8 129h.4z"/>
<path d="M66.8 129.9h.3zM66.8 129.9l.3 .1z"/>
<path d="M66.8 129h.4zM66.7 129h.5z"/>
<path d="M66.8 129.9h.4zM66.8 129.9h.3z"/>
<path d="M66.7 129.9h.5zM66.7 129.9h.6z"/>
<path d="M66.7 129.9h.5zM66.7 129.9h.5z"/>
<path d="M66.7 129h.6zM66.7 129h.6z"/>
<path d="M66.7 129l.6 .1zM66.7 129l.6 .1z"/>
<path d="M66.7 129.1h.7zM66.7 129.1h.7z"/>
<path d="M66.7 129.8h.6zM66.7 129.8l.6 .1z"/>
<path d="M66.6 129.1l.8 .1zM66.6 129.1l.8 .1z"/>
<path d="M66.6 129.8h.8zM66.6 129.8h.7z"/>
<path d="M66.6 129.2h.8zM66.6 129.2h.8z"/>
<path d="M66.6 129.2h.8zM66.6 129.2h.8z"/>
<path d="M66.6 129.7h.8zM66.6 129.7h.8z"/>
<path d="M66.6 129.7h.8zM66.6 129.7l.8 .1z"/>
<path d="M66.5 129.2l.9 .1zM66.5 129.2l.9 .1z"/>
<path d="M66.5 129.3h1zM66.5 129.3h1z"/>
<path d="M66.5 129.6l.9 .1zM66.5 129.6l.9 .1z"/>
<path d="M66.5 129.7h.9zM66.5 129.7h.9z"/>
<path d="M66.5 129.3l1 .1zM66.5 129.3l1 .1z"/>
<path d="M66.5 129.4h1zM66.5 129.4h1z"/>
<path d="M66.5 129.4l1 .1zM66.5 129.4l1 .1z"/>
<path d="M66.5 129.5h1zM66.5 129.5h1z"/>
<path d="M66.5 129.5h1zM66.5 129.5h1z"/>
<path d="M66.5 129.5l1 .1zM66.5 129.5l1 .1z"/>
<path d="M66.5 129.6h1zM66.5 129.6h.9z"/>
<path d="M69.9 133.9h.2zM69.9 133.9h.2z"/>
<path d="M69.9 133h.2zM69.9 133h.2z"/>
<path d="M69.9 133h.2zM69.8 133h.3z"/>
<path d="M69.8 133h.4zM69.8 133h.4z"/>
<path d="M69.8 133.9h.3zM69.8 133.9h.3z"/>
<path d="M69.8 133h.4zM69.7 133h.5z"/>
<path d="M69.8 133.9h.4zM69.8 133.9h.3z"/>
<path d="M69.7 133l.6 .1zM69.7 133l.6 .1z"/>
<path d="M69.7 133.9h.5zM69.7 133.9h.5z"/>
<path d="M69.7 133.1h.6zM69.7 133.1h.6z"/>
<path d="M69.7 133.9h.6zM69.7 133.9h.5z"/>
<path d="M69.7 133.1h.7zM69.6 133.1h.8z"/>
<path d="M69.7 133.8h.6zM69.7 133.8l.6 .1z"/>
<path d="M69.6 133.1h.8zM69.6 133.1h.8z"/>
<path d="M69.6 133.1l.8 .1zM69.6 133.2h.8z"/>
<path d="M69.6 133.8h.8zM69.6 133.8h.8z"/>
<path d="M69.6 133.8h.8zM69.6 133.8h.7z"/>
<path d="M69.6 133.2h.8zM69.6 133.2h.8z"/>
<path d="M69.6 133.7h.8zM69.6 133.7l.8 .1z"/>
<path d="M69.6 133.2l.8 .1zM69.6 133.2l.8 .1z"/>
<path d="M69.5 133.3h1zM69.5 133.3h1z"/>
<path d="M69.5 133.6l.9 .1zM69.5 133.6l.9 .1z"/>
<path d="M69.6 133.7h.8zM69.6 133.7h.8z"/>
<path d="M69.5 133.3h1zM69.5 133.3h1z"/>
<path d="M69.5 133.3l1 .1zM69.5 133.3l1 .1z"/>
<path d="M69.5 133.4l1 .1v-.1zM69.5 133.4l1 .1h-1z"/>
<path d="M69.5 133.5h1zM69.5 133.5h1z"/>
<path d="M69.5 133.5l1 .1zM69.5 133.5l1 .1z"/>
<path d="M69.5 133.6h1zM69.5 133.6h1z"/>
<path d="M69.5 133.6h1zM69.5 133.6h.9z"/>
<path d="M99.9 135.9h.1zM99.9 135.9h.1z"/>
<path d="M99.9 135h.2zM99.9 135h.2z"/>
<path d="M99.9 135h.3zM99.9 135h.3z"/>
<path d="M99.8 135h.4zM99.8 135h.4z"/>
<path d="M99.8 135.9h.4zM99.8 135.9h.3z"/>
<path d="M99.8 135h.4zM99.8 135h.4z"/>
<path d="M99.8 135.9h.4zM99.8 135.9h.4z"/>
<path d="M99.7 135h.6zM99.7 135h.6z"/>
<path d="M99.7 135.9h.5zM99.7 135.9h.5z"/>
<path d="M99.7 135l.6 .1zM99.7 135l.6 .1z"/>
<path d="M99.7 135.1h.6zM99.7 135.1h.6z"/>
<path d="M99.7 135.8h.6zM99.7 135.8l.5 .1z"/>
<path d="M99.6 135.8h.7zM99.6 135.8h.7zM99.7 135.8h.6z"/>
<path d="M99.6 135.1h.8zM99.6 135.1h.8z"/>
<path d="M99.6 135.1l.8 .1zM99.6 135.1l.8 .1z"/>
<path d="M99.6 135.8h.8zM99.6 135.8h.7z"/>
<path d="M99.6 135.2h.8zM99.6 135.2h.8z"/>
<path d="M99.5 135.2l1 .1zM99.5 135.2l1 .1z"/>
<path d="M99.5 135.7h.9zM99.5 135.7h.9z"/>
<path d="M99.6 135.7h.8zM99.6 135.7l.8 .1z"/>
<path d="M99.5 135.3h1zM99.5 135.3h1z"/>
<path d="M99.5 135.3l1 .1v-.1zM99.5 135.3l1 .1h-1z"/>
<path d="M99.5 135.4h1zM99.5 135.4h1z"/>
<path d="M99.5 135.5l1 .1zM99.5 135.5l1 .1z"/>
<path d="M99.5 135.6h1zM99.5 135.6h1z"/>
<path d="M99.5 135.6h1zM99.5 135.6l.9 .1z"/>
<path d="M99.5 135.4l1 .1zM99.5 135.4l1 .1z"/>
<path d="M99.5 135.5h1zM99.5 135.5h1z"/>
<path d="M99.5 135.5h1zM99.5 135.5h1z"/>
<path d="M110.9 166.9l.1 .1zM110.9 167h.1z"/>
<path d="M110.9 165.9h.2zM110.9 165.9h.2z"/>
<path d="M110.9 165.9l.2 .1zM110.9 165.9l.2 .1z"/>
<path d="M110.8 166h.4zM110.8 166h.4z"/>
<path d="M110.8 166.9h.3zM110.8 166.9h.3z"/>
<path d="M110.8 166h.4zM110.8 166h.4z"/>
<path d="M110.7 166h.5zM110.7 166h.5z"/>
<path d="M110.7 166.9h.5zM110.7 166.9h.5z"/>
<path d="M110.8 166.9h.4zM110.8 166.9h.3z"/>
<path d="M110.7 166l.6 .1zM110.7 166l.6 .1z"/>
<path d="M110.7 166.9h.5zM110.7 166.9h.5z"/>
<path d="M110.7 166.1h.6zM110.7 166.1h.6z"/>
<path d="M110.7 166.8h.6zM110.7 166.8l.5 .1z"/>
<path d="M110.6 166.1l.8 .1zM110.6 166.1l.8 .1z"/>
<path d="M110.6 166.8h.7zM110.6 166.8h.7z"/>
<path d="M110.6 166.2h.8zM110.6 166.2h.8z"/>
<path d="M110.6 166.7h.8zM110.6 166.7l.7 .1z"/>
<path d="M110.6 166.2h.8zM110.6 166.2h.8z"/>
<path d="M110.5 166.2l1 .1zM110.5 166.2l1 .1z"/>
<path d="M110.5 166.7h.9zM110.5 166.7h.9z"/>
<path d="M110.6 166.7h.8zM110.6 166.7h.8z"/>
<path d="M110.5 166.3h1zM110.5 166.3h1z"/>
<path d="M110.5 166.3l1 .1zM110.5 166.3l1 .1z"/>
<path d="M110.5 166.4h1zM110.5 166.4h1z"/>
<path d="M110.5 166.4l1 .1zM110.5 166.4l1 .1z"/>
<path d="M110.5 166.5h1zM110.5 166.5h1z"/>
<path d="M110.5 166.5h1zM110.5 166.5h1z"/>
<path d="M110.5 166.5l1 .1zM110.5 166.5l1 .1z"/>
<path d="M110.5 166.6h1zM110.5 166.6h1z"/>
<path d="M110.5 166.6h1zM110.5 166.6l.9 .1z"/>
</g>
<path d="M4.5 8.5h-1v2h-1M4.5 15.5h-1v2h-1M4.5 67.5h-1v2h-1" fill="none" stroke="#000" stroke-width=".3"/>
<text font-size="4.9" x="33.3" y="38.3">Σ</text>
<g font-size="3.2">
<text x="11.2" y="10.5">ОВ БНН 1сш</text>
<text x="143.5" y="9.4">БНН 1сш: Ввод</text>
<text x="7.9" y="17.4">Вывод терминала</text>
<text x="147" y="16.1">БНН 1сш:</text>
<text x="140.3" y="18.8">Оперативный вывод</text>
<text x="141" y="37.4">БНН 1сш: Пуск dUо</text>
<text x="143.8" y="50.8">Срабатывание</text>
<text x="147" y="48">БНН 1сш:</text>
<text x="141.3" y="58.8">Неисправность ЦН</text>
<text x="147" y="56.1">БНН 1сш:</text>
<text x="7" y="69.4">Фикс.неисп.ЦН 1сш</text>
<text x="7.7" y="77.2">Неиспр. ТН 1сш</text>
<text x="139.4" y="82.1">БНН 1сш: Автомат ТН</text>
<text x="7.5" y="85.2">Автомат ТН 1сш</text>
<text x="150.3" y="84.7">откл</text>
<text x="140.6" y="101.4">БНН 1сш: Пуск U2I2</text>
<text x="138.9" y="136.4">БНН 1сш: Пуск minU3p</text>
<text x="139.8" y="167.4">БНН 1сш: Пуск 3U03f</text>
<text x="9.4" y="182.4">ОПО: Пуск</text>
<text x="9.6" y="189.4">МТЗ: Пуск</text>
</g>
<g font-size="2.5">
<text x="56.8" y="7.4">&amp;</text>
<text x="42" y="13.4">1</text>
<text x="71.8" y="15.4">&amp;</text>
<text x="8" y="26.4">UA</text>
<text x="19.3" y="26.4">В</text>
<text x="32" y="29.3">∑Uф</text>
<text x="44.2" y="31.3">∑Uф-3U0&gt;</text>
<text x="71.8" y="35.3">&amp;</text>
<text x="78.4" y="35.4">TOF</text>
<text x="79.3" y="31.4">T6</text>
<text x="8" y="37.3">UB</text>
<text x="19.3" y="37.4">В</text>
<text x="105" y="41.4">1</text>
<text x="77.8" y="43.3">20 мс</text>
<text x="8" y="48.4">UC</text>
<text x="19.3" y="48.4">В</text>
<text x="123.4" y="51.4">T1</text>
<text x="7.6" y="59.3">3U0</text>
<text x="19.3" y="59.3">В</text>
<text x="116" y="55.4">1</text>
<text x="122.4" y="55.4">TON</text>
<text x="71.8" y="65.4">&amp;</text>
<text x="79.8" y="73.4">&amp;</text>
<text x="47.5" y="83.4">TOF</text>
<text x="48.3" y="79.3">T5</text>
<text x="71.8" y="81.4">&amp;</text>
<text x="35" y="93.3">I2&lt;</text>
<text x="46.1" y="91.4">120 мс</text>
<text x="82.3" y="95.4">T2</text>
<text x="8.6" y="101.3">I2</text>
<text x="19.3" y="101.3">А</text>
<text x="74.8" y="97.4">&amp;</text>
<text x="81.4" y="99.4">TON</text>
<text x="47.5" y="107.3">U2&gt;</text>
<text x="80.8" y="107.4">20 мс</text>
<text x="105" y="105.4">1</text>
<text x="115.8" y="106.3">S</text>
<text x="120.3" y="106.3">Q1</text>
<text x="82.3" y="111.4">T4</text>
<text x="94" y="113.4">1</text>
<text x="115.3" y="112.3">R1</text>
<text x="8.2" y="115.4">U2</text>
<text x="19.3" y="115.4">В</text>
<text x="74.8" y="115.4">&amp;</text>
<text x="81.4" y="115.4">TON</text>
<text x="80.8" y="123.4">20 мс</text>
<text x="34.6" y="126.2">U</text>
<text x="47.8" y="126.2">U&lt;</text>
<text x="77.8" y="130.3">&amp;</text>
<text x="93.3" y="130.3">T3</text>
<text x="4.4" y="132.8">UAB, UBC,</text>
<text x="7.2" y="135.9">UCA</text>
<text x="19.3" y="134.4">В</text>
<text x="92.4" y="134.4">TON</text>
<text x="91.8" y="142.3">20 мс</text>
<text x="34.6" y="144.3">I</text>
<text x="48.8" y="144.3">I&gt;</text>
<text x="5.3" y="152.2">IA, IB, IC</text>
<text x="19.3" y="152.4">А</text>
<text x="32.8" y="163.3">3U03f &lt;</text>
<text x="93.8" y="163.4">&amp;</text>
<text x="5.7" y="171.1">3U0 (3г)</text>
<text x="19.3" y="171.4">В</text>
<text x="42" y="182.4">1</text>
</g>
<g font-size="2.4">
<text x="41.4" y="2.4">SGF1</text>
<text x="59.3" y="34.3">SGF2</text>
<text x="59.3" y="110.3">SGF3</text>
<text x="59.3" y="129.3">SGF4</text>
<text x="59.3" y="166.3">SGF5</text>
</g>
<g font-size="1.7">
<text x="37.6" y="4.1">&quot;0&quot;</text>
<text x="41.6" y="5.1">0</text>
<text x="37.6" y="7.1">&quot;1&quot;</text>
<text x="41.6" y="8.1">1</text>
<text x="55.6" y="36.1">&quot;0&quot;</text>
<text x="59.6" y="37.1">0</text>
<text x="59.6" y="40.1">1</text>
<text x="55.6" y="112.1">&quot;0&quot;</text>
<text x="59.6" y="113.1">0</text>
<text x="59.6" y="116.1">1</text>
<text x="36.1" y="126.2">макс</text>
<text x="55.6" y="131.1">&quot;0&quot;</text>
<text x="59.6" y="132.1">0</text>
<text x="59.6" y="135.1">1</text>
<text x="35.1" y="144.3">мин</text>
<text x="55.6" y="168.1">&quot;0&quot;</text>
<text x="59.6" y="169.1">0</text>
<text x="59.6" y="172.1">1</text>
</g>
</svg>
